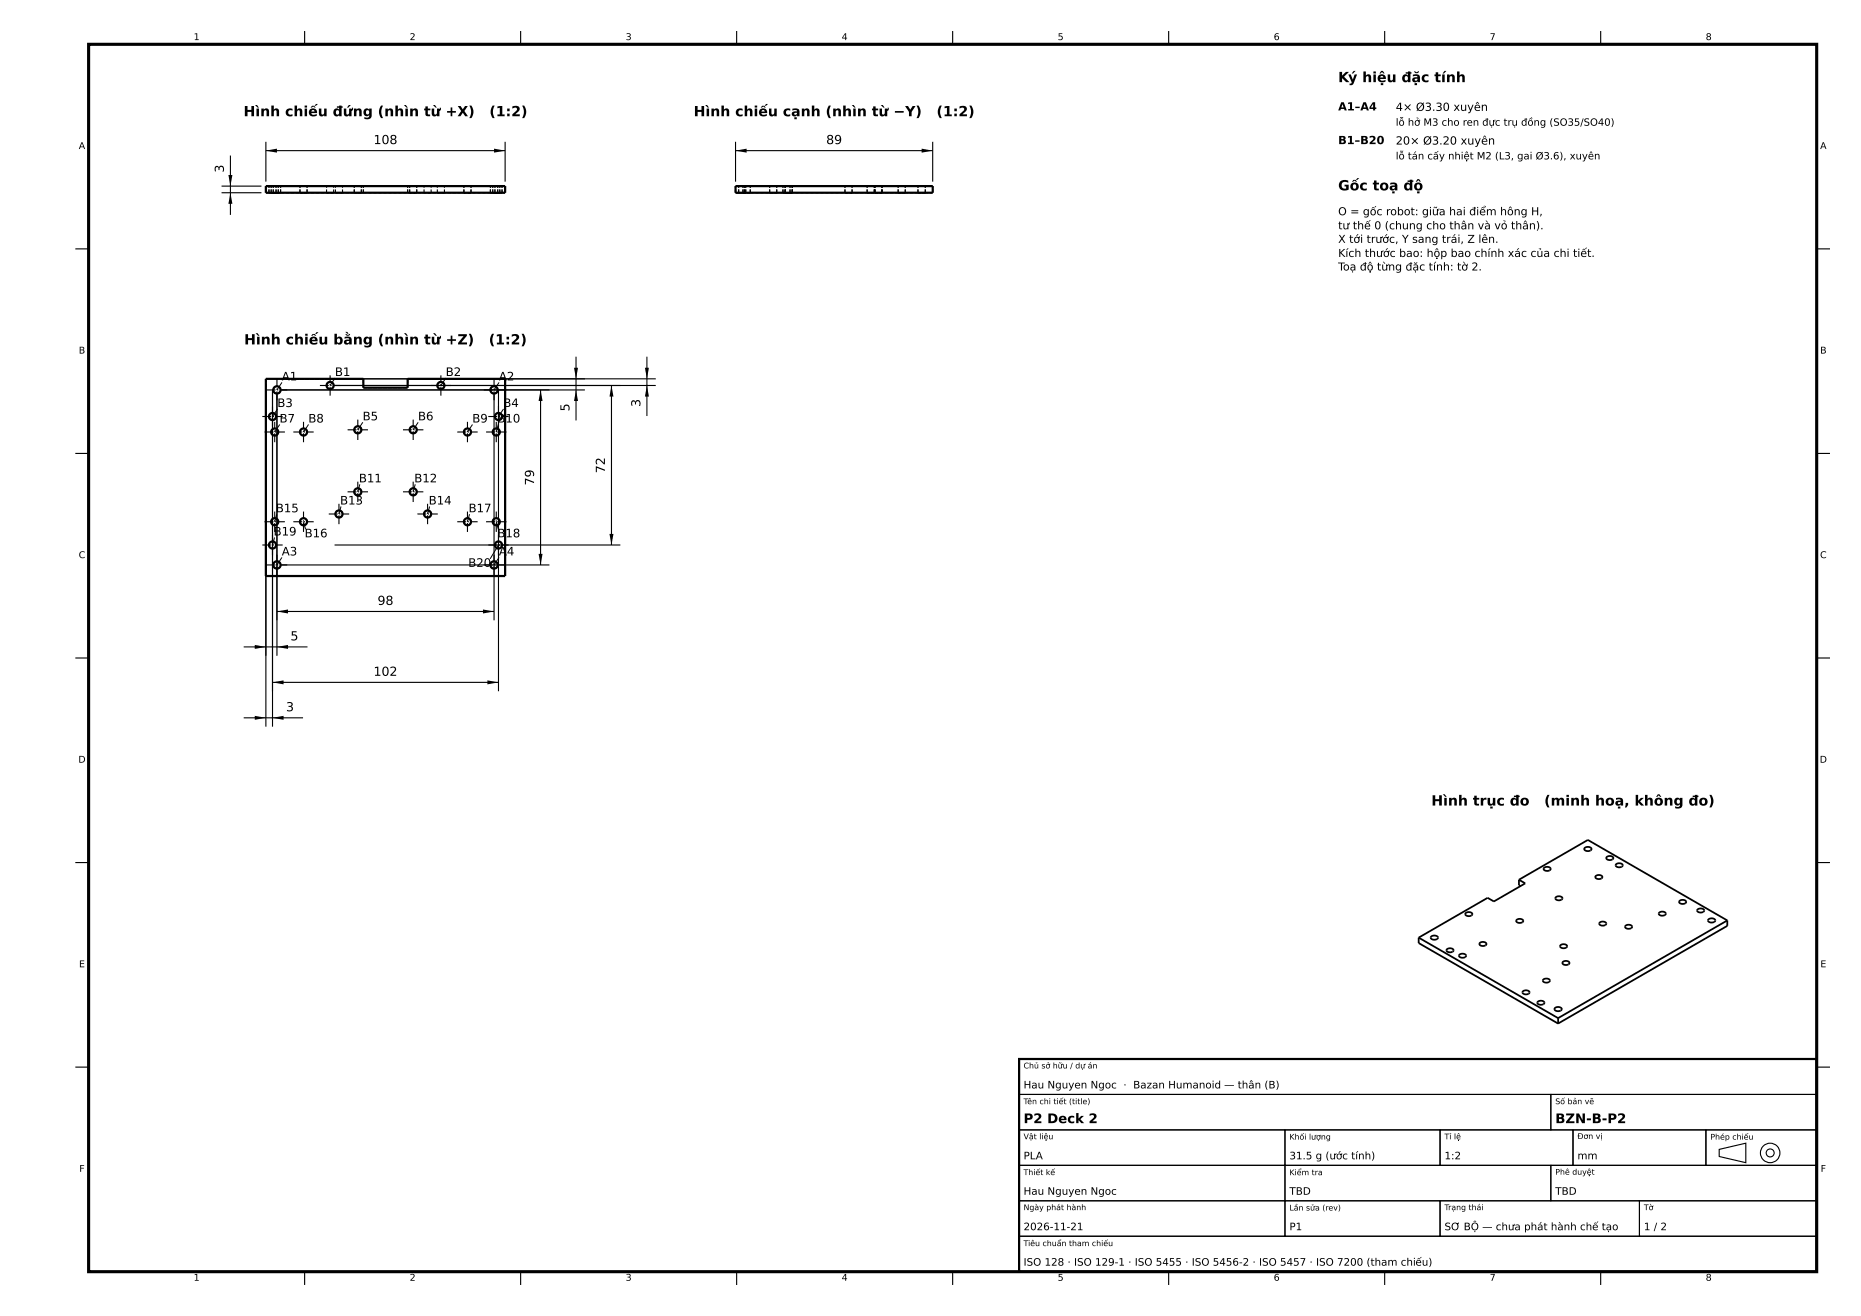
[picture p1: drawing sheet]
<svg xmlns="http://www.w3.org/2000/svg" width="420mm" height="297mm" viewBox="0 0 420 297" stroke-linecap="round" stroke-linejoin="round" font-family="sans-serif">
<g fill="#000">
<path d="M60 34l2.5-.5v1zM111.5 33.5l2.5 .5-2.5 .5zM166 34l2.5-.5v1zM208 33.5l2.5 .5-2.5 .5zM52 43.5l.5 2.5h-1zM51.5 39.5h1l-.5 2.5zM122 88l.4 2.5h-.9zM129.5 83h1l-.5 2.5zM130 88l.5 2.5h-1zM138 87l.5 2.5h-.9zM145.5 83h.9l-.4 2.5zM146 87l.4 2.5h-.9z"/>
<path d="M62.5 138l2.5-.4v.9zM109 137.6l2.5 .4-2.5 .5zM121.5 125h.9l-.4 2.5zM137.6 120.5h.9l-.5 2.5zM57.5 145.5l2.5 .5-2.5 .4zM61.5 154l2.5-.4v.9zM62.5 146l2.5-.5v.9zM110 153.6l2.5 .4-2.5 .5zM57.5 161.6l2.5 .4-2.5 .5zM61.5 162l2.5-.4v.9z"/>
</g>
<path d="M20 10h390v277h-390z" fill="none" stroke="#000" stroke-width=".7" stroke-linecap="butt"/>
<g fill="none" stroke="#000" stroke-width=".5">
<path d="M60 42h54v1.5h-54zM166 42h44.5v1.5h-44.5zM60 85.5h22v2h10v-2h22v44.5h-54zM230 239h180v48h-180z"/>
<circle cx="61.5" cy="94" r=".8"/>
<circle cx="62" cy="97.5" r=".8"/>
<circle cx="62.5" cy="88" r=".82"/>
<circle cx="68.5" cy="97.5" r=".8"/>
<circle cx="74.5" cy="87" r=".8"/>
<circle cx="80.7" cy="97" r=".8"/>
<circle cx="93.3" cy="97" r=".8"/>
<circle cx="99.5" cy="87" r=".8"/>
<circle cx="105.5" cy="97.5" r=".8"/>
<circle cx="111.5" cy="88" r=".82"/>
<circle cx="112" cy="97.5" r=".8"/>
<circle cx="112.5" cy="94" r=".8"/>
<circle cx="62" cy="117.7" r=".8"/>
<circle cx="68.5" cy="117.7" r=".8"/>
<circle cx="76.5" cy="116" r=".8"/>
<circle cx="80.7" cy="111" r=".8"/>
<circle cx="93.3" cy="111" r=".8"/>
<circle cx="96.5" cy="116" r=".8"/>
<circle cx="105.5" cy="117.7" r=".8"/>
<circle cx="112" cy="117.7" r=".8"/>
<circle cx="61.5" cy="123" r=".8"/>
<circle cx="62.5" cy="127.5" r=".83"/>
<circle cx="111.5" cy="127.5" r=".83"/>
<circle cx="112.5" cy="123" r=".8"/>
</g>
<g fill="none" stroke="#000" stroke-width=".25">
<path d="M68.8 7v3M117.5 7v3M166.3 7v3M215 7v3M263.8 7v3M312.5 7v3M361.2 7v3M52 35.1v13.4M60 32v9M60 34h54M114 32v9M166 34h44.5"/>
<path d="M166 32v9M210.5 32v9M17 56.2h3M50 43.5h9M50 42h9M410 56.2h3M60 88v76M61.5 88v76M62.5 89v59M63.5 88h68.5M63.5 85.5h84.5M75.5 87h72.5"/>
<path d="M111.5 89v51M112.5 88v68M122 88v39.5M130 80.5v14.4M138 87v36M146 80.5v13.4M17 102.3h3M410 102.3h3M62.5 138h49M63.5 127.5h60.5M75.5 123h64.5M17 148.5h3"/>
<path d="M55 146h14.4M61.5 154h51M410 148.5h3M55 162h13.4M17 194.7h3M410 194.7h3M230 239h180v8h-180zM17 240.8h3M230 247h120v8h-120zM230 255h60v8h-60zM290 255h35v8h-35zM325 255h30v8h-30z"/>
<path d="M350 247h60v8h-60zM355 255h30v8h-30zM385 255h25v8h-25zM388 259.4l6-1.4v4.4l-6-1.4zM410 240.8h3M230 263h60v8h-60zM230 271h60v8h-60zM230 279h180v8h-180zM290 263h60v8h-60zM290 271h35v8h-35zM325 271h45v8h-45zM350 263h60v8h-60z"/>
<path d="M370 271h40v8h-40zM68.8 287v3M117.5 287v3M166.3 287v3M215 287v3M263.8 287v3M312.5 287v3M361.2 287v3"/>
<circle cx="399.5" cy="260.2" r="2.2"/>
<circle cx="399.5" cy="260.2" r=".9"/>
</g>
<g fill="none" stroke="#000" stroke-width=".25" stroke-dasharray=".7 .4" stroke-linecap="butt">
<path d="M60 42h22M60 43.5h22M60 43.5v-1.5M60.7 42h.8M60.7 43.5h.8M60.7 43.5v-1.5M61.2 42h.8M61.2 43.5h.8M61.2 43.5v-1.5M61.5 42h.8M61.5 43.5h.8M61.7 42h.8"/>
<path d="M61.7 43.5h.8M61.7 43.5v-1.5M62 42h.8M62 43.5h.8M62.3 42h-1.6M62.3 43.5h-1.6M62.3 43.5v-1.5M62.5 42h.8M62.5 43.5h.8M62.8 42h-1.6M62.8 43.5h-1.6M62.8 43.5v-1.5"/>
<path d="M63.3 42h-1.6M63.3 43.5h-1.6M63.3 43.5v-1.5M67.7 42h.8M67.7 43.5h.8M67.7 43.5v-1.5M68.5 42h.8M68.5 43.5h.8M69.3 42h-1.6M69.3 43.5h-1.6M69.3 43.5v-1.5M73.7 42h.8"/>
<path d="M73.7 43.5h.8M73.7 43.5v-1.5M74.5 42h.8M74.5 43.5h.8M75.3 42h-1.6M75.3 43.5h-1.6M75.3 43.5v-1.5M75.7 42h.8M75.7 43.5h.8M75.7 43.5v-1.5M76.5 42h.8M76.5 43.5h.8"/>
<path d="M77.3 42h-1.6M77.3 43.5h-1.6M77.3 43.5v-1.5M80 42h.8M80 43.5h.8M80 43.5v-1.5M80.8 42h.8M80.8 43.5h.8M81.6 42h-1.6M81.6 43.5h-1.6M81.6 43.5v-1.5M82 43.5v-1.5"/>
<path d="M82 42h10M82 43.5h10M92 42h22M92 43.5h22M92 43.5v-1.5M92.4 42h.9M92.4 43.5h.9M92.4 43.5v-1.5M93.3 42h.7M93.3 43.5h.7M94 42h-1.6M94 43.5h-1.6"/>
<path d="M94 43.5v-1.5M95.7 42h.8M95.7 43.5h.8M95.7 43.5v-1.5M96.5 42h.8M96.5 43.5h.8M97.3 42h-1.6M97.3 43.5h-1.6M97.3 43.5v-1.5M98.7 42h.8M98.7 43.5h.8M98.7 43.5v-1.5"/>
<path d="M99.5 42h.8M99.5 43.5h.8M100.3 42h-1.6M100.3 43.5h-1.6M100.3 43.5v-1.5M104.7 42h.8M104.7 43.5h.8M104.7 43.5v-1.5M105.5 42h.8M105.5 43.5h.8M106.3 42h-1.6M106.3 43.5h-1.6"/>
<path d="M106.3 43.5v-1.5M110.7 42h.8M110.7 43.5h.8M110.7 43.5v-1.5M111.2 42h.8M111.2 43.5h.8M111.2 43.5v-1.5M111.5 42h.8M111.5 43.5h.8M111.7 42h.8M111.7 43.5h.8M111.7 43.5v-1.5"/>
<path d="M112 42h.8M112 43.5h.8M112.3 42h-1.6M112.3 43.5h-1.6M112.3 43.5v-1.5M112.5 42h.8M112.5 43.5h.8M112.8 42h-1.6M112.8 43.5h-1.6M112.8 43.5v-1.5M113.3 42h-1.6M113.3 43.5h-1.6"/>
<path d="M113.3 43.5v-1.5M114 43.5v-1.5M166 43.5v-1.5M166 42h44.5M166 43.5h44.5M166.7 42h1.6M166.7 43.5h1.6M166.7 43.5v-1.5M167.7 42h1.6M167.7 43.5h1.6M167.7 43.5v-1.5M168 42h-2"/>
<path d="M168 43.5v-1.5M168 43.5h-2M168.3 42h-1.6M168.3 43.5h-1.6M168.3 43.5v-1.5M169.3 42h-1.6M169.3 43.5h-1.6M169.3 43.5v-1.5M173.7 42h1.6M173.7 43.5h1.6M173.7 43.5v-1.5M175.3 42h-1.6"/>
<path d="M175.3 43.5h-1.6M175.3 43.5v-1.5M176.7 42h1.6M176.7 43.5h1.6M176.7 43.5v-1.5M177.2 42h1.6M177.2 43.5h1.6M177.2 43.5v-1.5M178.3 42h-1.6M178.3 43.5h-1.6M178.3 43.5v-1.5M178.8 42h-1.6"/>
<path d="M178.8 43.5h-1.6M178.8 43.5v-1.5M190.7 42h1.6M190.7 43.5h1.6M190.7 43.5v-1.5M192.3 42h-1.6M192.3 43.5h-1.6M192.3 43.5v-1.5M195.7 42h1.6M195.7 43.5h1.6M195.7 43.5v-1.5M197.3 42h-1.6"/>
<path d="M197.3 43.5h-1.6M197.3 43.5v-1.5M197.5 42h1.5M197.5 43.5h1.5M197.5 43.5v-1.5M199 42h-1.5M199 43.5h-1.5M199 43.5v-1.5M202.7 42h1.6M202.7 43.5h1.6M202.7 43.5v-1.5M204.3 42h-1.6"/>
<path d="M204.3 43.5h-1.6M204.3 43.5v-1.5M207.2 42h1.6M207.2 43.5h1.6M207.2 43.5v-1.5M208.8 42h-1.6M208.8 43.5h-1.6M208.8 43.5v-1.5M210.5 43.5v-1.5M60 85.5h22M60 85.5v44.5M61.5 94.8a.8 .8 0 0 0 .7-1.2 .8 .8 0 0 0-1.3-.1 .8 .8 0 0 0 .5 1.3h.1"/>
<path d="M62 98.3a.8 .8 0 0 0 .7-1.2 .8 .8 0 0 0-1.3-.1 .8 .8 0 0 0 .5 1.3h.1M62.5 88.8a.82 .82 0 0 0 .7-1.2 .82 .82 0 0 0-1.4-.1 .82 .82 0 0 0 .6 1.3h.1M68.5 98.3a.8 .8 0 0 0 .7-1.2 .8 .8 0 0 0-1.3-.1 .8 .8 0 0 0 .5 1.3h.1M74.5 87.8a.8 .8 0 0 0 .7-1.2 .8 .8 0 0 0-1.3-.1 .8 .8 0 0 0 .5 1.3h.1M80.8 97.8a.8 .8 0 0 0 .7-1.2 .8 .8 0 0 0-1.4-.1 .8 .8 0 0 0 .5 1.3h.2M82 87.5v-2M82 87.5h10M92 87.5v-2M92 85.5h22M93.3 97.8a.8 .8 0 0 0 .7-1.2 .8 .8 0 0 0-1.4-.1 .8 .8 0 0 0 .5 1.3h.2M99.5 87.8a.8 .8 0 0 0 .7-1.2 .8 .8 0 0 0-1.3-.1 .8 .8 0 0 0 .5 1.3h.1M105.5 98.3a.8 .8 0 0 0 .7-1.2 .8 .8 0 0 0-1.3-.1 .8 .8 0 0 0 .5 1.3h.1"/>
<path d="M111.5 88.8a.82 .82 0 0 0 .7-1.2 .82 .82 0 0 0-1.4-.1 .82 .82 0 0 0 .6 1.3h.1M112 98.3a.8 .8 0 0 0 .7-1.2 .8 .8 0 0 0-1.3-.1 .8 .8 0 0 0 .5 1.3h.1M112.5 94.8a.8 .8 0 0 0 .7-1.2 .8 .8 0 0 0-1.3-.1 .8 .8 0 0 0 .5 1.3h.1M114 85.5v44.5M62 118.5a.8 .8 0 0 0 .7-1.1 .8 .8 0 0 0-1.3-.1 .8 .8 0 0 0 .5 1.2h.1M68.5 118.5a.8 .8 0 0 0 .7-1.1 .8 .8 0 0 0-1.3-.1 .8 .8 0 0 0 .5 1.2h.1M76.5 116.8a.8 .8 0 0 0 .7-1.2 .8 .8 0 0 0-1.3-.1 .8 .8 0 0 0 .5 1.3h.1M80.8 111.8a.8 .8 0 0 0 .7-1.2 .8 .8 0 0 0-1.4-.1 .8 .8 0 0 0 .5 1.3h.2M93.3 111.8a.8 .8 0 0 0 .7-1.2 .8 .8 0 0 0-1.4-.1 .8 .8 0 0 0 .5 1.3h.2M96.5 116.8a.8 .8 0 0 0 .7-1.2 .8 .8 0 0 0-1.3-.1 .8 .8 0 0 0 .5 1.3h.1M105.5 118.5a.8 .8 0 0 0 .7-1.1 .8 .8 0 0 0-1.3-.1 .8 .8 0 0 0 .5 1.2h.1M112 118.5a.8 .8 0 0 0 .7-1.1 .8 .8 0 0 0-1.3-.1 .8 .8 0 0 0 .5 1.2h.1"/>
<path d="M60 130h54M61.5 123.8a.8 .8 0 0 0 .7-1.2 .8 .8 0 0 0-1.3-.1 .8 .8 0 0 0 .5 1.3h.1M62.5 128.3a.83 .83 0 0 0 .7-1.2 .83 .83 0 0 0-1.4-.1 .83 .83 0 0 0 .6 1.3h.1M111.5 128.3a.83 .83 0 0 0 .7-1.2 .83 .83 0 0 0-1.4-.1 .83 .83 0 0 0 .6 1.3h.1M112.5 123.8a.8 .8 0 0 0 .7-1.2 .8 .8 0 0 0-1.3-.1 .8 .8 0 0 0 .5 1.3h.1"/>
</g>
<g fill="none" stroke="#000" stroke-width=".25" stroke-dasharray="2 .4 .3 .4" stroke-linecap="butt">
<path d="M59.2 94h4.6M59.7 97.5h4.6M60.2 88h4.6M61.5 96.3v-4.6M62 99.8v-4.6M62.5 90.3v-4.6M66.2 97.5h4.6M68.5 99.8v-4.6M72.2 87h4.6M74.5 89.3v-4.6M78.5 97h4.6M80.8 99.3v-4.6"/>
<path d="M91 97h4.6M93.3 99.3v-4.6M97.2 87h4.6M99.5 89.3v-4.6M103.2 97.5h4.6M105.5 99.8v-4.6M109.2 88h4.6M109.7 97.5h4.6M110.2 94h4.6M111.5 90.3v-4.6M112 99.8v-4.6M112.5 96.3v-4.6"/>
<path d="M59.7 117.8h4.6M66.2 117.8h4.6M74.2 116h4.6M76.5 118.3v-4.6M78.5 111h4.6M80.8 113.3v-4.6M91 111h4.6M93.3 113.3v-4.6M94.2 116h4.6M96.5 118.3v-4.6M103.2 117.8h4.6M109.7 117.8h4.6"/>
<path d="M59.2 123h4.6M60.2 127.5h4.6M61.5 125.3v-4.6M62 120.1v-4.7M62.5 129.8v-4.6M68.5 120.1v-4.7M105.5 120.1v-4.7M109.2 127.5h4.6M110.2 123h4.6M111.5 129.8v-4.6M112 120.1v-4.7M112.5 125.3v-4.6"/>
</g>
<g fill="none" stroke="#000" stroke-width=".23">
<path d="M62.6 92.3l-1.1 1.7M63.1 95.8l-1.1 1.7M63.6 86.3l-1.1 1.7M69.6 95.8l-1.1 1.7M75.6 85.3l-1.1 1.7M81.9 95.3l-1.1 1.7M94.4 95.3l-1.1 1.7M100.6 85.3l-1.1 1.7M106.6 95.8l-1.1 1.7M112.5 95.8l-.5 1.7M112.6 86.3l-1.1 1.7M113.6 92.3l-1.1 1.7"/>
<path d="M62.5 116.1l-.5 1.7M68.5 117.8l.5 1.6M77 114.3l-.5 1.7M81.2 109.3l-.4 1.7M93.7 109.3l-.4 1.7M97 114.3l-.5 1.7M106 116.1l-.5 1.7M112 117.8l.5 1.6M62 121.3l-.5 1.7M63.6 125.8l-1.1 1.7M112.5 123l-1.9 3.1M112.6 125.8l-1.1 1.7"/>
</g>
<g fill="none" stroke="#000" stroke-width=".4">
<path d="M342.8 198.5l1.4 .9-7.1 4-1.4-.8-15.5 9M342.8 198.5l15.6-8.9 31.4 18.1M342.8 198.5v1.3l.4 .2M348.5 195.9a.81 .81 0 0 1 .8-.4 .81 .81 0 0 1 .6 .7 .87 .87 0 0 1-.8 .4 .87 .87 0 0 1-.7-.6zM357.6 191.4a.84 .84 0 0 1 .9-.4 .84 .84 0 0 1 .6 .7 .94 .94 0 0 1-1.6-.2zM360.1 197.7a.81 .81 0 0 1 .9-.3 .81 .81 0 0 1 .6 .7 .87 .87 0 0 1-.8 .3 .87 .87 0 0 1-.7-.6zM362.6 193.4a.81 .81 0 0 1 .9-.3 .81 .81 0 0 1 .6 .7 .87 .87 0 0 1-.9 .3 .87 .87 0 0 1-.7-.6zM364.7 195.1a.81 .81 0 0 1 .9-.4 .81 .81 0 0 1 .6 .7 .87 .87 0 0 1-.9 .4 .87 .87 0 0 1-.6-.7zM320.2 211.6v1.2l31.4 18.2M320.2 211.6l31.4 18.2M323 211.4a.84 .84 0 0 1 .9-.4 .84 .84 0 0 1 .6 .7 .94 .94 0 0 1-1.6-.2zM326.5 214.2a.81 .81 0 0 1 .9-.3 .81 .81 0 0 1 .6 .7 .87 .87 0 0 1-.8 .3 .87 .87 0 0 1-.7-.6z"/>
<path d="M329.4 215.5a.81 .81 0 0 1 .8-.4 .81 .81 0 0 1 .6 .7 .87 .87 0 0 1-.8 .4 .87 .87 0 0 1-.7-.6zM330.8 206.1a.81 .81 0 0 1 .8-.3 .81 .81 0 0 1 .7 .6 .87 .87 0 0 1-.9 .4 .87 .87 0 0 1-.7-.6zM334 212.8a.81 .81 0 0 1 .8-.3 .81 .81 0 0 1 .6 .7 .87 .87 0 0 1-.8 .3 .87 .87 0 0 1-.7-.6zM342.3 207.6a.81 .81 0 0 1 .8-.3 .81 .81 0 0 1 .6 .7 .87 .87 0 0 1-.8 .3 .87 .87 0 0 1-.7-.6zM351.1 202.5a.81 .81 0 0 1 .9-.3 .81 .81 0 0 1 .6 .7 .87 .87 0 0 1-.9 .3 .87 .87 0 0 1-.6-.6zM352.2 213.3a.81 .81 0 0 1 .8-.3 .81 .81 0 0 1 .6 .7 .87 .87 0 0 1-.8 .3 .87 .87 0 0 1-.7-.6zM352.7 217.1a.81 .81 0 0 1 .9-.3 .81 .81 0 0 1 .6 .7 .87 .87 0 0 1-.9 .3 .87 .87 0 0 1-.7-.6zM361 208.2a.81 .81 0 0 1 .9-.3 .81 .81 0 0 1 .6 .7 .87 .87 0 0 1-.9 .3 .87 .87 0 0 1-.6-.6zM366.8 208.9a.81 .81 0 0 1 .9-.3 .81 .81 0 0 1 .6 .7 .87 .87 0 0 1-.8 .3 .87 .87 0 0 1-.7-.6zM374.4 206a.81 .81 0 0 1 .9-.3 .81 .81 0 0 1 .6 .6 .87 .87 0 0 1-.8 .4 .87 .87 0 0 1-.7-.6zM379 203.3a.81 .81 0 0 1 .9-.3 .81 .81 0 0 1 .6 .7 .87 .87 0 0 1-.8 .3 .87 .87 0 0 1-.7-.6zM383.1 205.3a.81 .81 0 0 1 .9-.4 .81 .81 0 0 1 .6 .7 .87 .87 0 0 1-.9 .4 .87 .87 0 0 1-.7-.6z"/>
<path d="M385.6 207.5a.84 .84 0 0 1 .8-.3 .84 .84 0 0 1 .7 .7 .94 .94 0 0 1-1.6-.3zM389.8 207.7l-38.2 22.1M389.8 207.7v1.3l-38.2 22M343.7 223.7a.81 .81 0 0 1 .8-.3 .81 .81 0 0 1 .7 .7 .87 .87 0 0 1-.9 .3 .87 .87 0 0 1-.7-.6zM347 226.1a.81 .81 0 0 1 .9-.3 .81 .81 0 0 1 .6 .6 .87 .87 0 0 1-.8 .4 .87 .87 0 0 1-.7-.6zM348.3 221.1a.81 .81 0 0 1 .8-.3 .81 .81 0 0 1 .7 .6 .87 .87 0 0 1-.9 .4 .87 .87 0 0 1-.7-.6zM350.9 227.5a.84 .84 0 0 1 .9-.3 .84 .84 0 0 1 .6 .7 .94 .94 0 0 1-1.6-.3zM351.6 229.8v1.2"/>
</g>
<g font-size="3.2">
<text x="302" y="18.5">Ký hiệu đặc tính</text>
<text x="55" y="26.2">Hình chiếu đứng (nhìn từ +X)</text>
<text x="110.4" y="26.2">(1:2)</text>
<text x="156.5" y="26.2">Hình chiếu cạnh (nhìn từ −Y)</text>
<text x="211.4" y="26.2">(1:2)</text>
<text x="302" y="43">Gốc toạ độ</text>
<text x="55.1" y="77.7">Hình chiếu bằng (nhìn từ +Z)</text>
<text x="110.3" y="77.7">(1:2)</text>
<text x="323" y="181.8">Hình trục đo</text>
<text x="348.5" y="181.8">(minh hoạ, không đo)</text>
</g>
<g font-size="3">
<text x="231" y="253.5">P2 Deck 2</text>
<text x="351" y="253.5">BZN-B-P2</text>
</g>
<g font-size="2.8">
<text x="84.3" y="32.5">108</text>
<text x="186.5" y="32.5">89</text>
<text x="50.5" y="39" transform="rotate(-90 50.5 39)">3</text>
<text x="128.5" y="92.8" transform="rotate(-90 128.5 92.8)">5</text>
<text x="144.5" y="91.8" transform="rotate(-90 144.5 91.8)">3</text>
<text x="136.5" y="106.8" transform="rotate(-90 136.5 106.8)">72</text>
<text x="120.5" y="109.5" transform="rotate(-90 120.5 109.5)">79</text>
<text x="85.2" y="136.5">98</text>
<text x="65.5" y="144.5">5</text>
<text x="84.3" y="152.5">102</text>
<text x="64.5" y="160.5">3</text>
</g>
<g font-size="2.6">
<text x="63.6" y="85.9">A1</text>
<text x="75.6" y="84.9">B1</text>
<text x="100.6" y="84.9">B2</text>
<text x="112.6" y="85.9">A2</text>
<text x="62.6" y="91.9">B3</text>
<text x="63.1" y="95.4">B7</text>
<text x="69.6" y="95.4">B8</text>
<text x="81.8" y="94.9">B5</text>
<text x="94.3" y="94.9">B6</text>
<text x="106.6" y="95.4">B9</text>
<text x="112.2" y="95.4">B10</text>
<text x="113.6" y="91.9">B4</text>
<text x="76.7" y="113.9">B13</text>
<text x="81" y="108.9">B11</text>
<text x="93.5" y="108.9">B12</text>
<text x="96.7" y="113.9">B14</text>
<text x="62.2" y="115.6">B15</text>
<text x="105.7" y="115.6">B17</text>
<text x="61.7" y="120.9">B19 B16</text>
<text x="63.6" y="125.4">A3</text>
<text x="112.2" y="121.3">B18</text>
<text x="112.6" y="125.4">A4</text>
<text x="105.7" y="127.9">B20</text>
</g>
<g font-size="2.5">
<text x="302" y="24.9">A1–A4</text>
<text x="315" y="25">4× Ø3.30 xuyên</text>
<text x="302" y="32.5">B1–B20</text>
<text x="315" y="32.6">20× Ø3.20 xuyên</text>
<text x="302" y="48.6">O = gốc robot: giữa hai điểm hông H,</text>
<text x="302" y="51.8">tư thế 0 (chung cho thân và vỏ thân).</text>
<text x="302" y="54.8">X tới trước, Y sang trái, Z lên.</text>
<text x="302" y="58">Kích thước bao: hộp bao chính xác của chi tiết.</text>
<text x="302" y="61.1">Toạ độ từng đặc tính: tờ 2.</text>
</g>
<g font-size="2.3">
<text x="315" y="28.4">lỗ hở M3 cho ren đực trụ đồng (SO35/SO40)</text>
<text x="315" y="36">lỗ tán cấy nhiệt M2 (L3, gai Ø3.6), xuyên</text>
<text x="231" y="245.6">Hau Nguyen Ngoc · Bazan Humanoid — thân (B)</text>
<text x="231" y="261.6">PLA</text>
<text x="291" y="261.6">31.5 g (ước tính)</text>
<text x="326" y="261.6">1:2</text>
<text x="356" y="261.6">mm</text>
<text x="231" y="269.6">Hau Nguyen Ngoc</text>
<text x="291" y="269.6">TBD</text>
<text x="351" y="269.6">TBD</text>
<text x="231" y="277.6">2026-11-21</text>
<text x="291" y="277.6">P1</text>
<text x="326" y="277.6">SƠ BỘ — chưa phát hành chế tạo</text>
<text x="371" y="277.6">1 / 2</text>
<text x="231" y="285.6">ISO 128 · ISO 129-1 · ISO 5455 · ISO 5456-2 · ISO 5457 · ISO 7200 (tham chiếu)</text>
</g>
<g font-size="2.1">
<text x="43.7" y="9">1</text>
<text x="92.5" y="9">2</text>
<text x="141.2" y="9">3</text>
<text x="190" y="9">4</text>
<text x="238.7" y="9">5</text>
<text x="287.5" y="9">6</text>
<text x="336.2" y="9">7</text>
<text x="385" y="9">8</text>
<text x="17.8" y="33.6">A</text>
<text x="410.8" y="33.6">A</text>
<text x="17.8" y="79.8">B</text>
<text x="410.8" y="79.8">B</text>
<text x="17.8" y="126">C</text>
<text x="410.8" y="126">C</text>
<text x="17.7" y="172.1">D</text>
<text x="410.7" y="172.1">D</text>
<text x="17.8" y="218.3">E</text>
<text x="410.8" y="218.3">E</text>
<text x="17.9" y="264.5">F</text>
<text x="410.9" y="264.5">F</text>
<text x="43.7" y="289">1</text>
<text x="92.5" y="289">2</text>
<text x="141.2" y="289">3</text>
<text x="190" y="289">4</text>
<text x="238.7" y="289">5</text>
<text x="287.5" y="289">6</text>
<text x="336.2" y="289">7</text>
<text x="385" y="289">8</text>
</g>
<g font-size="1.8">
<text x="231" y="241.1">Chủ sở hữu / dự án</text>
<text x="231" y="249.2">Tên chi tiết (title)</text>
<text x="351" y="249.2">Số bản vẽ</text>
<text x="231" y="257.1">Vật liệu</text>
<text x="291" y="257.2">Khối lượng</text>
<text x="326" y="257.1">Tỉ lệ</text>
<text x="356" y="257">Đơn vị</text>
<text x="386" y="257.2">Phép chiếu</text>
<text x="231" y="265.2">Thiết kế</text>
<text x="291" y="265.2">Kiểm tra</text>
<text x="351" y="265.1">Phê duyệt</text>
<text x="231" y="273.1">Ngày phát hành</text>
<text x="291" y="273.2">Lần sửa (rev)</text>
<text x="326" y="273.1">Trạng thái</text>
<text x="371" y="273.1">Tờ</text>
<text x="231" y="281.2">Tiêu chuẩn tham chiếu</text>
</g>
</svg>
